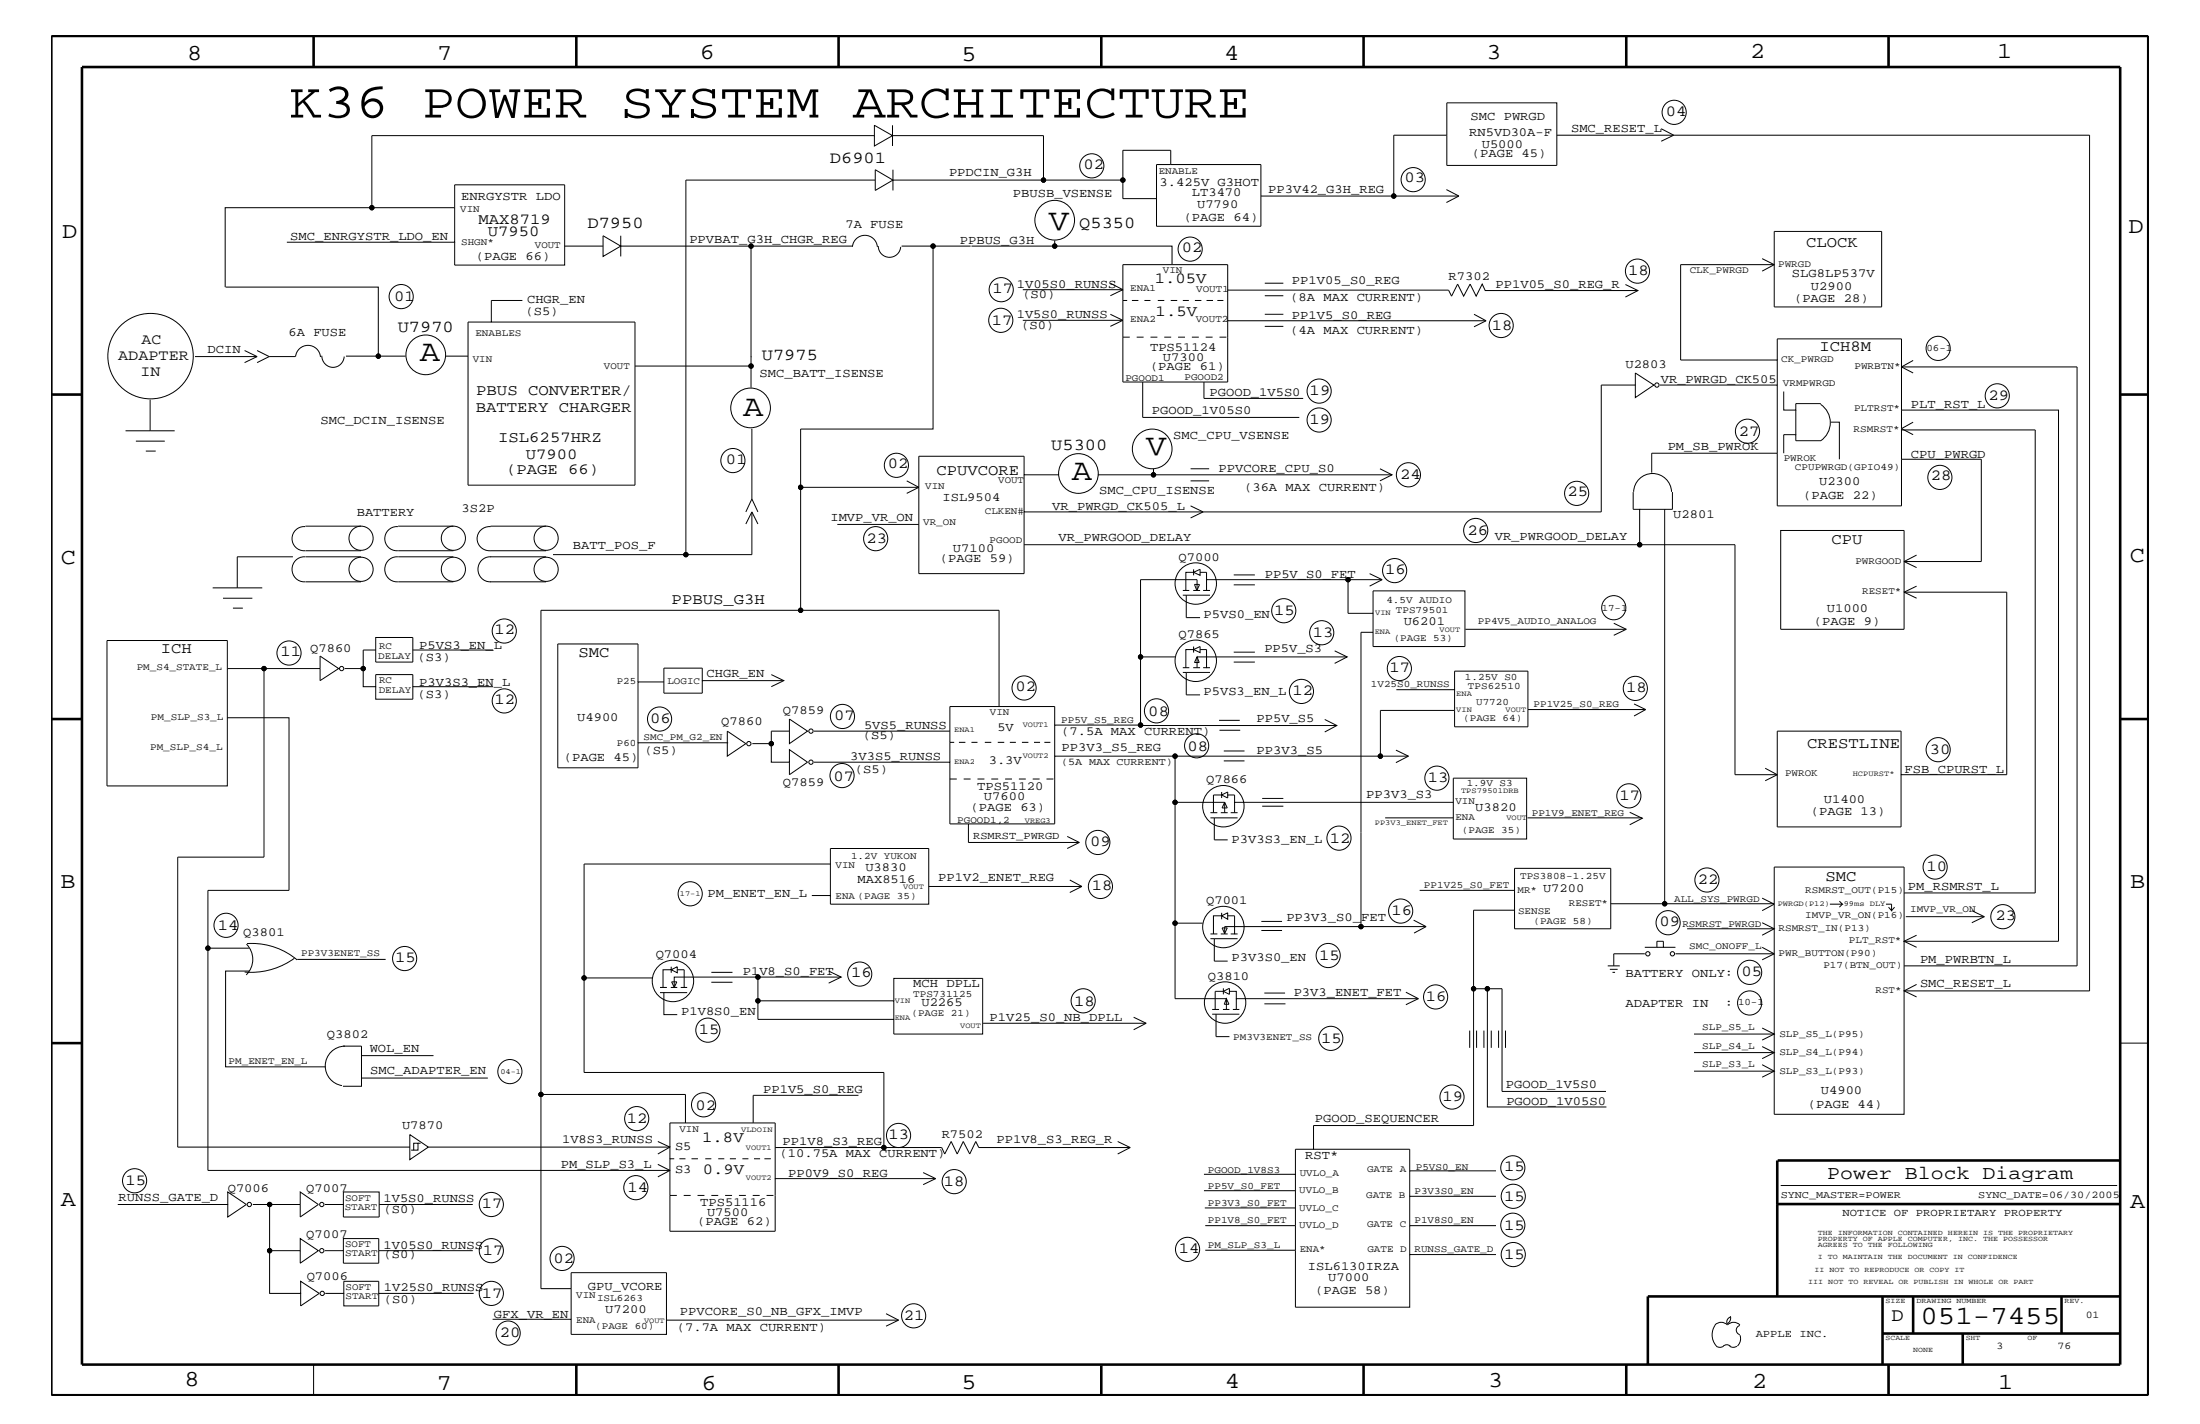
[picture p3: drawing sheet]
<svg xmlns="http://www.w3.org/2000/svg" width="432mm" height="279mm" viewBox="0 0 432 279" stroke-linecap="round" stroke-linejoin="round" font-family="sans-serif">
<g fill="none" stroke="#000" stroke-width=".51">
<path d="M10.1 7.1h411.5v266.7h-411.5zM16.1 13.2h400v254.5h-400zM61.6 7.1v6.1M113.1 7.1v6.1M164.6 7.1v6.1M216.2 7.1v6.1M267.6 7.1v6.1M319.2 7.1v6.1M370.7 7.1v6.1M10.1 77.4h6M416.1 77.4h5.5M10.1 141.1h6"/>
<path d="M416.1 141.1h5.5M10.1 204.7h6M348.8 236.2h67.3M348.8 227.7v26.7M348.9 227.7h67.2M369.5 254.4v13.3M375.5 254.4v7.2M404.6 254.4v7.2M416.1 254.4h-92.7v13.3M113.1 267.7v6.1M164.6 267.7v6.1M216.2 268v5.8"/>
<path d="M267.6 267.7v6.1M319.2 267.7v6.1M369.5 261.6h46.6M370.7 267.7v6.1M385.2 261.6v6.1"/>
</g>
<g fill="none" stroke="#000" stroke-width=".2">
<path d="M171.6 24.6l3.6 2-3.6 2zM171.6 26.6h-98.6v14.2h-28.8v15.5M171.8 33.3l3.5 2-3.5 2.1zM171.8 35.3h-37.2v73.5M175.2 24.6v2h29.6v8.7M175.2 26.6v2M175.3 35.3h45.1M175.3 33.3v4.1M227 32.3h20.5v12.1h-20.5zM229.8 32.3v-2.8h-9.4v9.5h6.6M247.5 38.5h26.1M283.9 37.2l2.4 1.3"/>
<path d="M284 20.2h21.6v12.3h-21.6zM284 26.5h-10.4v12h12.7M286.3 38.5l-2.4 1.2M305.6 26.5h22.9l-2.4 1.2M326.1 25.3l2.4 1.2h81.6v167.9h-36.4M44.3 56.3h30v13.6M73 40.8h16.2M89.2 40.8v6.7h-32.9M89.2 40.8v-4.5h21.6v15.7h-21.6v-4.5M102.5 59h-6.1v4.2h28.2v32h-32.7v-32h4.5M110.8 48.3h7.6M121.8 46.3v2l-3.4-2v4l3.4-2v2"/>
<path d="M121.8 48.3h45.5M147.4 48.3v27.8M167.3 48.4a2.46 2.46 0 0 1 2.5-2.2 2.46 2.46 0 0 1 2.4 2.3M172.4 48.3a2.2 2.2 0 0 0 2.1 2.2 2.2 2.2 0 0 0 2.3-2.1M177 48.3h13.5M183.1 48.3v35.9h-26v35.5M200.7 56.8h19.7M207 47.2v1.1h-16.3M207 48.3h23v3.6M217.9 55.6l2.5 1.2v-4.9h20.6v5h43.3l.6 1.2 1.2-2.4 1.2 2.4 1.2-2.4 1.2 2.4 1.2-2.4 .6 1.3h30M220.4 59h.8M220.4 56.8l-2.5 1.2"/>
<path d="M220.4 56.8v18.2h20.6v-12.1M222.2 59h1.2M224.6 59h1.2M227.2 59h1.3M229.8 59h1.3M232.2 59h1.1M234.5 59h1.3M236.8 59h1.3M238.9 59h1.2M241 56.9v6h50.7M248.2 58h3.7M248.2 55.6h3.7"/>
<path d="M319 55.8l2.5 1.2-2.5 1.3M345.9 50.7l2.3 1.2v8.3h21.1v-14.8h-21.1v6.5M348.2 51.9h-18.3v18.7h18.9v5M348.2 51.9l-2.3 1.3M29.5 78.4v6.1M38.3 70h12.2M48 68.8l2.5 1.2M50.5 68.8l2.3 1.2-2.3 1.1M50.5 70l-2.5 1.1M52.7 70h5.2M58 70a2.46 2.46 0 0 1 2.5-2.2 2.46 2.46 0 0 1 2.4 2.2M63.2 69.8a2.2 2.2 0 0 0 2.1 2.3 2.2 2.2 0 0 0 2.3-2.1"/>
<path d="M67.9 69.9h11.7M87.5 69.9h4.4M124.6 71.8h22.8M147.5 70h-.1M200.7 62.9h19.7M217.9 61.7l2.5 1.2M220.4 62.9l-2.5 1.1M224.3 75v6.9h30.7M236.3 75v3.2h19.5M248.2 64h3.7M248.2 61.7h3.7M289.3 61.7l2.4 1.2"/>
<path d="M291.7 62.9l-2.4 1.2M321 73.2l3.6 2.4-3.6 2.4zM321 75.6h-6.7v24.8h-78.2l-2.4-1.1M325.8 75.6h23v13.3M348.8 70.6v-4.1h24.4v5.5l2.3-1.3M350.1 76.8v3.7h2.4v-1.3h4.9M357.3 79.3a4.3 4.3 0 0 1 0 7.2M373.2 72h34.5v117.5h-34M373.2 72v27.3h-24.4v-10.4M373.2 72l2.3 1.2M24.6 84.5h9.7M26.7 86.6h5.6"/>
<path d="M28.6 88.5h2M147.5 84.2l.1 13.7M147.6 97.9l1.2 2.5M147.6 97.9l-1.2 2.5M157.1 95.6h23.2M178 94.3l2.3 1.3M180.3 95.6l-2.3 1.2M201 93.2v7.2h35.1l-2.4 1.2M207.9 93.2h-6.9v-3.7h-20.7v23.1h20.7v-12.2M215.5 93.2h57.7M226.4 92v1.2M233.7 92h3.6"/>
<path d="M233.7 94.3h3.6M270.8 92l2.4 1.2-2.4 1.1M320.5 96.5v3.4h1.3v7M320.6 96.5a3.7 3.7 0 0 1 3.8-3.6 3.7 3.7 0 0 1 3.7 3.6M326.7 99.9v77.4M328.3 96.5v3.4h-6.5M348.8 88.9h-24.6v3.8M352.5 80.5v4.8M357.4 86.5h-4.9v-1.2h-2.4v3.6M359.3 82.8h1.7v7.3M373.2 80.5h30.8v104.2h-30.3v-9.5M373.2 90.1h15.7v20.1h-15.2"/>
<path d="M373.2 84.4h26.3v90.8h-25.8M375.5 82.8l-2.3 1.3 2.3 1.2M41.7 115.3h9.8M43.8 117.4h5.7M45.7 119.3h2M57.5 109.2h-10.9v6.1M59.9 109.3a2.45 2.45 0 0 0-2.6 2.4 2.45 2.45 0 0 0 2.6 2.4M59.9 103.3a2.37 2.37 0 0 0-2.6 2.4 2.37 2.37 0 0 0 2.6 2.4M59.9 109.2h11M59.9 114.2h11M59.9 108.1h11M59.9 103.2h11"/>
<path d="M78.1 109.3a2.45 2.45 0 0 0-2.6 2.4 2.45 2.45 0 0 0 2.6 2.4M78.1 103.3a2.37 2.37 0 0 0-2.6 2.4 2.37 2.37 0 0 0 2.6 2.4M78.1 109.2h10.9M78.1 114.2h10.9M78.1 108.1h10.9M78.1 103.2h10.9M96.3 109.2h10.9M96.3 114.2h10.9M96.3 108.1h10.9M96.3 103.2h10.9M96.3 103.3a2.38 2.38 0 0 0-2.7 2.4 2.38 2.38 0 0 0 2.7 2.4M96.4 109.3a2.45 2.45 0 0 0-2.6 2.4 2.45 2.45 0 0 0 2.6 2.4"/>
<path d="M147.6 100.4v8.4h-39.1M147.6 100.4l-1.2 2.4M147.6 100.4l1.2 2.4M164.3 102.9h16M201 106.9h139.5v45.1h8.3M232.2 116.8h5.3M232.2 115.9h1.2M232.8 116.8v4.4h2.7M234.2 115.9h1.3M234.3 112.9v-.6h-1.6v3.6M234.3 111.7v.6l1.2-.6v1.2l-1.2-.6M235 115.9v-2.2h-11.1v28.7h38.5"/>
<path d="M235.4 114.7h-1l.5 1.1M235.5 114.7l-.5 1.1M235.5 112.3h1.3v1.4h34.5M236.1 115.9h1.4M236.8 113.7v2.2M242.1 114.8h4.2M242.1 112.8h4.2M264.6 113.7v6.6h4.9v-4.4h18v11h-18v-6.6M268.8 112.6l2.5 1.1M271.3 113.7l-2.5 1.3M373.7 116.2l2.5 1.2M373.7 110.2v6"/>
<path d="M376.2 111.4l-2.5-1.2v-6.1h-24.2v19.4h24.2v-7.3h20.2v35.8h-20.8v-8.5h-24.3v8.5M376.2 115l-2.5 1.2M376.2 108.9l-2.5 1.3M21 125.7h23.6v28.5h-23.6zM44.6 131.2h18.2M51.8 131.2v37h-16.9v56.9h45.5M62.8 128.7l3.7 2.5-3.7 2.3zM71.3 131.2v3.5h2.4v-2.3h7.3v2.3M73.7 125.1h7.3v4.8h-7.3zM73.7 127.5h-2.4v3.7h-3.7M73.7 134.7v2.5h7.3v-2.5h15.8M81 127.5h15.8"/>
<path d="M125.2 133.8v-7.4h-15.7v24.3h15.7v-5h17.7M130.3 133.8h-5.1v11.9M137.8 133.5v-2.4h-7.5v4.9h7.5v-2.5h15.8M151.4 132.4l2.4 1.1-2.4 1.2M196.1 138.6v-18.9h-89.9v95M223.9 128.9h6.7M232.2 131h1.2M232.2 131.9h5.3M232.8 131.9v4.4h2.7M234.2 131h1.3M234.3 128v-.5h-1.6v3.5M234.3 126.9v.6l1.2-.6v1.1l-1.2-.5"/>
<path d="M235 128.9l.4 1.1h-1zM235.5 127.5h1.3v3.5h.7M236.1 131h.7M242.1 129.9h4.2M242.1 128h4.2M262 127.7l2.4 1.2-2.4 1.3M264.4 128.9h-29.4v2.1M269.5 124.1h-2.4v57.7h12.6M274.1 135.3h11.4v-3.6h14.4v10.9h-14.4v-7.3M285.5 139.4h-14.6v9h5.5M287.6 123.5h31.6M299.9 139.2h23.1"/>
<path d="M316.7 122.3l2.5 1.2M319.2 123.5l-2.5 1.2M320.7 138.1l2.3 1.1M323 139.2l-2.3 1.3M44.6 140.8h12.1v33.9h-15.9v11.3h8.1M142.7 143.5l3.7 2.4-3.7 2.5zM147.7 145.9h3.7v3.6h3.5v-2.4l3.6 2.4-3.6 2.5v-2.5M154.9 141.1l3.6 2.4-3.6 2.4zM154.9 143.5h-3.5v2.4M159.8 143.5h26.6M186.4 145.7h.9M188.2 145.7h1.3"/>
<path d="M190.7 145.7h1.2M193.3 145.7h1.3M195.8 145.7h1.3M198.2 145.7h1.2M200.6 145.7h1.2M202.9 145.7h1.2M205 145.7h1.2M207 142.3v-3.7h-20.6v10.9M223.9 142.3h-16.9v6.1M230.6 148.4h-23.6v13.3h-20.6v-12.2h-26.6M230.6 148.4v9M230.6 148.4h40.3"/>
<path d="M230.7 148.3l-.1 .1M237.6 159.5h1.3M239.3 141.3h4M239.4 143.3h4M239.6 159.5h1.4M239.8 156l1.2 .6v-.6h1.3v1.4M239.8 155.4v.6l1.2-.6v.6M239.8 156v.6M239.8 156h-1.6v3.5M240.2 149.3h4.1M240.2 147.3h4.1M240.4 157.4h-9.8v23.7"/>
<path d="M240.4 157.4l.5 1.1h-1zM240.4 157.4v2.1M241.6 159.5h1.3M247.7 156.7h4.2M247.7 158.2h4.2M260 141.2l2.4 1.2-2.4 1.2M274 147.2l2.4 1.2M276.4 148.4l-2.4 1.2M285.2 152.7h14.4v11.9h-14.4zM285.2 157.4h-42.9v2.1M319.9 159.4l2.4 1.2-2.4 1.2M346.5 150.7l2.3 1.3v10.2h24.3v-10.2"/>
<path d="M348.8 152l-2.3 1.2M159.3 175.7h3.7v1.7h19.3v-10.9h-19.3v9.2M163 169.5h-48.4v22.4h13.5M182.3 173.9h30M190.1 161.7v3.6h21.7M209.5 164.1l2.3 1.2M210 172.7l2.3 1.2M211.8 165.3l-2.3 1.2M212.3 173.9l-2.3 1.2M237.6 160.5h5.3M238.3 160.5v4.3h2.7M239.8 179.1v.6h-1.6v3.5"/>
<path d="M239.8 179.7l1.2-.6v1.3zM239.8 179.7v.7M241 179.7h1.3v3.5h-.7M271.9 160.5h13.3M278.6 174.7h18.6M297.2 178.6h-8v42.2h-31.4v4.7h18.9v4.2M297.3 170.4h18.8v11.8h-18.8zM299.8 160.5l22.5 .1M316.1 177.3h32.1M327.1 177.3l-.1 .1M345.9 176.2l2.3 1.2-2.3 1.3M361 176.8l.6 .6h-2.4"/>
<path d="M361.6 177.4l-.6 .6M370.2 177.4h1.1v1.3l-.6-.7M371.9 178l-.6 .7M373.7 175.2v-5.1h-25.5v17M374.1 179.9h15.4M387 178.7l2.5 1.2M389.5 179.9l-2.5 1.1M40.8 186v43.6h90.7v12h20.6v-10.3h31.5M48.4 185.2a4.2 4.2 0 0 1-.1 6.1M48.5 185.1a13.8 13.8 0 0 1 9.8 3.2M48.9 190.5h-4.6v18.8h19.6M57.8 188a14.5 14.5 0 0 1-9.8 2.7"/>
<path d="M58.3 188.2h17.4M114.6 191.9v18.5h58.9v14.8M129.5 193.7h1.4M129.5 194.8h5.4M130.3 194.8v4.3h2.6M131.7 193.7h1.2M131.7 189.7v.6h-1.6v3.4M131.7 190.3l1.2-.6v1.2zM131.7 190.3v.6M131.8 192.6h1l-.5 1.1zM132.9 190.3h1.4v3.4h.6M133.6 193.7h.7"/>
<path d="M139.6 190.8h4.2M139.6 192.7h4.2M148.8 191.7v8.3h26.6v2.9h17.5v-10.9h-17.5v4.4M148.8 196.4h26.6v3.6M162.6 190.5l2.5 1.2-2.5 1.2M165.1 191.7h-32.8v2M222.5 199.6l2.5 1.2M236.1 181.1h-5.5v14.8h10.1v2.2M237.6 183.2h1.3M237.6 184.2h5.3M237.9 199h5.3M237.9 198.1h1.4"/>
<path d="M238.3 184.2v4.4h2.7M238.7 199v4.4h2.6M239.6 183.2h1.4M239.9 182.1h1l-.5 1.1zM240 198.1h1.3M240.1 194.5l1.2 .6v-.6M240.1 193.9v1.2M240.7 195.9l.5 1.1h-.9zM242.3 183.2h.6M242.7 195.9v-1.4h-1.4v-.6l-1.2 .6h-1.6v3.6M242.7 198.1h.5M247.6 182.6h4"/>
<path d="M247.6 180.8h4M248.2 194.8h4M248.2 197h4.1M267.1 181.8h-26.7v1.4M275.9 194.7l2.5 1.2M277.5 180.5l2.4 1.3-2.4 1.3M278.4 195.9h-35.7v2.2h-.7M278.4 195.9l-2.5 1.2M289.2 194h2.7M315.6 189.5h2.3M316 190.2h1.5M316.5 190.8h.5"/>
<path d="M322.8 185.9h3.7M322.8 187.1h-6.1v2.4M325.2 185.9v-1.2h1.3v1.2h2.3M328.8 187.1h19.4M331.1 182.2h17.1M345.9 181l2.3 1.2-2.3 1.3M345.9 185.9l2.3 1.2M348.2 187.1v15.8h-15.7M348.2 187.1l-2.3 1.2M373.7 189.5v29.1h-25.5v-8.4M373.7 184.7v4.8M376.2 183.5l-2.5 1.2 2.5 1.2"/>
<path d="M376.2 193.2l-2.5 1.2 2.5 1.2M67.3 205.3h3.7v7.8h-3.7M67.7 205.3a3.9 3.9 0 0 0-3.8 3.5 3.9 3.9 0 0 0 3.2 4.2M71 211.5h24.8M71 207.1h14.1M168.5 214.9h-20.7v5.4M193 200.8h32M225 200.8l-2.5 1.2M288.5 202.2v3.4M289.8 202.2v3.4M291.3 202.2v3.4M292.7 202.2v3.4"/>
<path d="M294.1 202.2v3.4M295.5 202.2v3.4M315.2 214.2h-20.4v-20.2h-2.9v23.2h23.4M332.5 206.5h15.7M345.9 201.7l2.3 1.2-2.3 1.2M345.9 205.3l2.3 1.2-2.3 1.2M345.9 208.9l2.3 1.3-2.3 1.2M348.2 206.5v3.7h-15.7M348.2 202.9v3.6M416.1 204.7h5.5M23.1 236.3h21.6v2.5l3.6-2.5-3.6-2.4v2.4M49.6 236.3h3.3v9.1h6"/>
<path d="M52.9 236.3h6M58.9 233.9l3.6 2.4-3.6 2.5zM63.8 236.3h3.6v-2.4h7v4.9h-7v-2.5M74.4 236.3h18.4M80.4 222.6l3.7 2.5-3.7 2.4zM80.7 225.7h.5M81.2 224.3h.8v1.4h-.8zM82 224.3h.6M84.1 225.1h47.3M129.1 226.4l2.4-1.3v2.3M129.1 224l2.4 1.1v-4.8h20.6v11M129.1 228.5l2.4 1.1"/>
<path d="M131.5 229.6l-2.4 1.3M132.3 227.4h-.8v2.2M133.4 227.4h1.1M134.5 220.3v-5.6h-28.3v38.1h5.9M135.7 227.4h1.3M138.4 227.4h1.2M141 227.4h1.2M143.3 227.4h1.1M145.7 227.4h1.2M148 227.4h1.2M150 227.4h1.3M152.1 225.2h32.7l.6 1.2 1.3-2.4 1.2 2.4 1.2-2.4 1.2 2.4 1.2-2.4 .6 1.2h29.7"/>
<path d="M181.2 230.1l2.4 1.2M183.6 231.3l-2.4 1.1M219.4 224l2.4 1.2M221.8 225.2l-2.4 1.2M236.3 230.4h18v3.2M236.3 233.6h18M236.5 237h17.8M254.3 233.6v22.9h22.4v-10.3h16.9M254.3 233.5v.1M257.8 225.5h-3.5v4.9M293.6 234.7h-16.9v5.8M293.6 229.7h-16.9v5"/>
<path d="M349.5 232.6h66M52.9 253.8h6.1v-2.4l3.7 2.4-3.7 2.4v-2.4M52.9 245.4v8.5M58.9 243l3.6 2.4-3.6 2.4zM63.8 245.4h3.6M63.8 253.8h3.7v-2.4h6.8v2.4M67.4 243h6.9v4.8h-6.9zM67.5 253.8v2.4h6.8v-2.4h18.7M74.3 245.4h18.5M96.7 258.9h15.4v2.9h18.7v-12.1h-18.7v9.2M130.9 259h45.5M173.9 257.8l2.5 1.2"/>
<path d="M176.4 259l-2.5 1.2M236.6 245.3h17.7M236.6 240.5h17.7M293.6 240.5h-16.9v5.7M336.6 260a1.69 1.69 0 0 1 2.4 0 1.72 1.72 0 0 1 2.5 0M339.6 258.3l.1 .3a1.27 1.27 0 0 1-.7 1.1M339.6 258.4a.99 .99 0 0 0-.6 1.4M61.6 267.7v6.1M336.6 260a3.3 3.3 0 0 0 .3 4.1M336.9 264.1l.7 .3 .7-.3M338.2 264.1l.7-.3 .7 .3M339.5 264.1l.7 .3 .7-.3"/>
<path d="M341.5 260.1a.93 .93 0 0 0-.7 .9 .93 .93 0 0 0 .7 .9M341.5 262l.1 .7a1.99 1.99 0 0 1-.6 1.4"/>
<circle cx="204.8" cy="35.3" r=".42"/>
<circle cx="214.3" cy="32.5" r="2.37"/>
<circle cx="220.4" cy="35.3" r=".42"/>
<circle cx="273.6" cy="38.5" r=".42"/>
<circle cx="277.4" cy="35.2" r="2.37"/>
<circle cx="328.6" cy="22" r="2.37"/>
<circle cx="73" cy="40.8" r=".42"/>
<circle cx="78.7" cy="58.2" r="2.37"/>
<circle cx="147.4" cy="48.3" r=".42"/>
<circle cx="183.1" cy="48.3" r=".42"/>
<circle cx="196.5" cy="56.8" r="2.37"/>
<circle cx="207" cy="43.2" r="3.9"/>
<circle cx="207" cy="48.3" r=".42"/>
<circle cx="233.6" cy="48.9" r="2.37"/>
<circle cx="321.4" cy="53.2" r="2.37"/>
<circle cx="29.5" cy="69.9" r="8.4"/>
<circle cx="74.3" cy="69.9" r=".42"/>
<circle cx="83.6" cy="69.6" r="3.9"/>
<circle cx="147.4" cy="71.8" r=".42"/>
<circle cx="196.4" cy="62.9" r="2.37"/>
<circle cx="258.9" cy="76.7" r="2.37"/>
<circle cx="294.6" cy="63.9" r="2.37"/>
<circle cx="325.2" cy="75.6" r=".42"/>
<circle cx="380.4" cy="68.4" r="2.37"/>
<circle cx="392" cy="77.7" r="2.37"/>
<circle cx="143.8" cy="90.4" r="2.37"/>
<circle cx="147.3" cy="80" r="3.9"/>
<circle cx="157.1" cy="95.6" r=".42"/>
<circle cx="175.9" cy="91.3" r="2.37"/>
<circle cx="211.7" cy="92.9" r="3.9"/>
<circle cx="226.1" cy="88.1" r="3.9"/>
<circle cx="226.4" cy="93.2" r=".42"/>
<circle cx="258.9" cy="82.4" r="2.37"/>
<circle cx="276.4" cy="93.2" r="2.37"/>
<circle cx="309.5" cy="96.8" r="2.37"/>
<circle cx="343" cy="84.6" r="2.37"/>
<circle cx="380.7" cy="93.7" r="2.37"/>
<circle cx="70.9" cy="105.6" r="2.37"/>
<circle cx="70.9" cy="111.7" r="2.37"/>
<circle cx="89" cy="105.6" r="2.37"/>
<circle cx="89" cy="111.7" r="2.37"/>
<circle cx="107.2" cy="105.6" r="2.37"/>
<circle cx="107.2" cy="111.7" r="2.37"/>
<circle cx="134.6" cy="108.8" r=".42"/>
<circle cx="157.1" cy="119.7" r=".42"/>
<circle cx="171.9" cy="105.7" r="2.37"/>
<circle cx="234.7" cy="114.5" r="4.1"/>
<circle cx="252" cy="119.8" r="2.37"/>
<circle cx="264.6" cy="113.7" r=".42"/>
<circle cx="273.7" cy="112" r="2.37"/>
<circle cx="289.6" cy="104.1" r="2.37"/>
<circle cx="316.7" cy="119.2" r="2.37"/>
<circle cx="321.8" cy="106.9" r=".42"/>
<circle cx="51.8" cy="131.2" r=".42"/>
<circle cx="56.7" cy="128.1" r="2.37"/>
<circle cx="67.1" cy="131.2" r=".42"/>
<circle cx="71.3" cy="131.2" r=".42"/>
<circle cx="99" cy="137.5" r="2.37"/>
<circle cx="99" cy="123.8" r="2.37"/>
<circle cx="201" cy="135" r="2.37"/>
<circle cx="223.9" cy="128.9" r=".42"/>
<circle cx="227" cy="139.5" r="2.37"/>
<circle cx="234.7" cy="129.7" r="4.1"/>
<circle cx="255.4" cy="135.7" r="2.37"/>
<circle cx="259.4" cy="124.1" r="2.37"/>
<circle cx="274.7" cy="131.2" r="2.37"/>
<circle cx="321" cy="135.1" r="2.37"/>
<circle cx="129.5" cy="141.1" r="2.37"/>
<circle cx="147" cy="145.9" r=".42"/>
<circle cx="151.4" cy="145.9" r=".42"/>
<circle cx="159.2" cy="143.5" r=".42"/>
<circle cx="159.2" cy="149.5" r=".42"/>
<circle cx="165.3" cy="152.2" r="2.37"/>
<circle cx="165.4" cy="140.6" r="2.37"/>
<circle cx="223.9" cy="142.3" r=".42"/>
<circle cx="230.6" cy="148.4" r=".42"/>
<circle cx="230.6" cy="157.4" r=".42"/>
<circle cx="234.9" cy="146.3" r="2.37"/>
<circle cx="240.1" cy="158.2" r="4.1"/>
<circle cx="270.9" cy="148.4" r=".42"/>
<circle cx="282" cy="152.7" r="2.37"/>
<circle cx="319.7" cy="156.2" r="2.37"/>
<circle cx="380.4" cy="147.1" r="2.37"/>
<circle cx="135.5" cy="175.4" r="2.37"/>
<circle cx="215.5" cy="165.3" r="2.37"/>
<circle cx="216" cy="173.9" r="2.37"/>
<circle cx="262.8" cy="164.5" r="2.37"/>
<circle cx="274.9" cy="178.8" r="2.37"/>
<circle cx="326.7" cy="177.3" r=".42"/>
<circle cx="335" cy="172.7" r="2.37"/>
<circle cx="379.8" cy="170.1" r="2.37"/>
<circle cx="393.1" cy="179.9" r="2.37"/>
<circle cx="40.8" cy="186" r=".42"/>
<circle cx="44.4" cy="181.6" r="2.37"/>
<circle cx="79.4" cy="188.1" r="2.37"/>
<circle cx="114.6" cy="191.9" r=".42"/>
<circle cx="132.1" cy="192.5" r="4.1"/>
<circle cx="148.8" cy="196.4" r=".42"/>
<circle cx="148.8" cy="191.7" r=".42"/>
<circle cx="168.7" cy="191.1" r="2.37"/>
<circle cx="212.6" cy="196.4" r="2.37"/>
<circle cx="230.6" cy="181.1" r=".42"/>
<circle cx="240.1" cy="181.9" r="4.1"/>
<circle cx="240.5" cy="196.7" r="4.1"/>
<circle cx="260.7" cy="187.5" r="2.37"/>
<circle cx="267.1" cy="181.8" r=".42"/>
<circle cx="281.8" cy="195.6" r="2.37"/>
<circle cx="289.2" cy="194" r=".42"/>
<circle cx="291.9" cy="194" r=".42"/>
<circle cx="323.4" cy="187.1" r=".42"/>
<circle cx="327.4" cy="181" r="2.37"/>
<circle cx="328.3" cy="187.1" r=".42"/>
<circle cx="343.4" cy="196.8" r="2.37"/>
<circle cx="343.4" cy="190.8" r="2.37"/>
<circle cx="100.1" cy="210.3" r="2.37"/>
<circle cx="106.2" cy="214.7" r=".42"/>
<circle cx="125" cy="219.5" r="2.37"/>
<circle cx="138.1" cy="216.8" r="2.37"/>
<circle cx="138.9" cy="202.1" r="2.37"/>
<circle cx="261.2" cy="203.7" r="2.37"/>
<circle cx="285" cy="215.3" r="2.37"/>
<circle cx="26.4" cy="231.7" r="2.37"/>
<circle cx="48.9" cy="236.3" r=".42"/>
<circle cx="52.9" cy="236.3" r=".42"/>
<circle cx="63.2" cy="236.3" r=".42"/>
<circle cx="96.4" cy="236.3" r="2.37"/>
<circle cx="124.8" cy="233" r="2.37"/>
<circle cx="173.5" cy="225.2" r=".42"/>
<circle cx="176.4" cy="222.8" r="2.37"/>
<circle cx="187.3" cy="231.8" r="2.37"/>
<circle cx="296.9" cy="229.1" r="2.37"/>
<circle cx="297" cy="234.7" r="2.37"/>
<circle cx="52.9" cy="245.4" r=".42"/>
<circle cx="63.2" cy="245.4" r=".42"/>
<circle cx="63.2" cy="253.8" r=".42"/>
<circle cx="96.4" cy="253.8" r="2.37"/>
<circle cx="96.4" cy="245.4" r="2.37"/>
<circle cx="110.3" cy="246.9" r="2.37"/>
<circle cx="179.3" cy="258.2" r="2.37"/>
<circle cx="233.1" cy="245.1" r="2.37"/>
<circle cx="296.9" cy="240.4" r="2.37"/>
<circle cx="297" cy="246.2" r="2.37"/>
<circle cx="99.7" cy="261.6" r="2.37"/>
</g>
<path d="M220.4 66.2h20.6M186.4 152.9h20.6M131.5 234.6h20.6" fill="none" stroke="#000" stroke-width=".2" stroke-dasharray="1.4 1.4" stroke-linecap="butt"/>
<g fill="#000">
<circle cx="204.8" cy="35.3" r=".42"/>
<circle cx="220.4" cy="35.3" r=".42"/>
<circle cx="273.6" cy="38.5" r=".42"/>
<circle cx="73" cy="40.8" r=".42"/>
<circle cx="147.4" cy="48.3" r=".42"/>
<circle cx="183.1" cy="48.3" r=".42"/>
<circle cx="207" cy="48.3" r=".42"/>
<circle cx="74.3" cy="69.9" r=".42"/>
<circle cx="147.4" cy="71.8" r=".42"/>
<circle cx="157.1" cy="95.6" r=".42"/>
<circle cx="226.4" cy="93.2" r=".42"/>
<circle cx="134.6" cy="108.8" r=".42"/>
<circle cx="157.1" cy="119.7" r=".42"/>
<circle cx="264.6" cy="113.7" r=".42"/>
<circle cx="321.8" cy="106.9" r=".42"/>
<circle cx="51.8" cy="131.2" r=".42"/>
<circle cx="71.3" cy="131.2" r=".42"/>
<circle cx="223.9" cy="128.9" r=".42"/>
<circle cx="151.4" cy="145.9" r=".42"/>
<circle cx="223.9" cy="142.3" r=".42"/>
<circle cx="230.6" cy="148.4" r=".42"/>
<circle cx="230.6" cy="157.4" r=".42"/>
<circle cx="270.9" cy="148.4" r=".42"/>
<circle cx="326.7" cy="177.3" r=".42"/>
<circle cx="40.8" cy="186" r=".42"/>
<circle cx="114.6" cy="191.9" r=".42"/>
<circle cx="148.8" cy="196.4" r=".42"/>
<circle cx="148.8" cy="191.7" r=".42"/>
<circle cx="230.6" cy="181.1" r=".42"/>
<circle cx="267.1" cy="181.8" r=".42"/>
<circle cx="289.2" cy="194" r=".42"/>
<circle cx="291.9" cy="194" r=".42"/>
<circle cx="106.2" cy="214.7" r=".42"/>
<circle cx="52.9" cy="236.3" r=".42"/>
<circle cx="173.5" cy="225.2" r=".42"/>
<circle cx="52.9" cy="245.4" r=".42"/>
</g>
<text font-size="9.8" x="56.8" y="23.1">K36 POWER SYSTEM ARCHITECTURE</text>
<g font-size="6">
<text x="205.8" y="45.1">V</text>
<text x="82.4" y="70.9">A</text>
<text x="145.9" y="81.6">A</text>
<text x="225" y="89.3">V</text>
<text x="210.4" y="94.2">A</text>
</g>
<text font-size="5.2" x="376.9" y="259.9">051-7455</text>
<g font-size="4.5">
<text x="36.7" y="11.7">8</text>
<text x="85.8" y="11.7">7</text>
<text x="137.3" y="11.5">6</text>
<text x="240.3" y="11.7">4</text>
<text x="291.8" y="11.5">3</text>
<text x="343.5" y="11.5">2</text>
<text x="392" y="11.5">1</text>
<text x="188.7" y="12.1">5</text>
<text x="12.2" y="46.8">D</text>
<text x="417.7" y="45.7">D</text>
<text x="11.9" y="110.6">C</text>
<text x="418" y="110.3">C</text>
<text x="11.9" y="174.3">B</text>
<text x="418.1" y="174.2">B</text>
<text x="11.9" y="236.7">A</text>
<text x="418.1" y="237.1">A</text>
<text x="36.2" y="271.9">8</text>
<text x="85.8" y="272.7">7</text>
<text x="137.7" y="272.7">6</text>
<text x="188.7" y="272.5">5</text>
<text x="240.4" y="272.3">4</text>
<text x="292.1" y="272.2">3</text>
<text x="343.9" y="272.3">2</text>
<text x="392.2" y="272.6">1</text>
</g>
<text font-size="3.8" x="358.6" y="231.3">Power Block Diagram</text>
<text font-size="3.7" x="371.3" y="259.3">D</text>
<g font-size="3.3">
<text x="162.9" y="32">D6901</text>
<text x="115.3" y="44.7">D7950</text>
<text x="211.8" y="44.6">Q5350</text>
<text x="78.1" y="65.1">U7970</text>
<text x="149.5" y="70.7">U7975</text>
<text x="206.3" y="88.3">U5300</text>
</g>
<g font-size="3">
<text x="327" y="22.7">04</text>
<text x="212.7" y="33.1">02</text>
<text x="275.7" y="35.7">03</text>
<text x="93.9" y="43.9">MAX8719</text>
<text x="95.8" y="46.3">U7950</text>
<text x="232" y="49.4">02</text>
<text x="319.5" y="54">18</text>
<text x="354.5" y="48.5">CLOCK</text>
<text x="77.4" y="59">01</text>
<text x="194.8" y="57.4">17</text>
<text x="226.7" y="55.6">1.05V</text>
<text x="194.6" y="63.7">17</text>
<text x="226.8" y="62">1.5V</text>
<text x="292.8" y="64.7">18</text>
<text x="23.2" y="70.6">ADAPTER</text>
<text x="27.8" y="67.5">AC</text>
<text x="357.1" y="68.8">ICH8M</text>
<text x="27.6" y="73.9">IN</text>
<text x="93.5" y="77.4">PBUS CONVERTER/</text>
<text x="257" y="77.4">19</text>
<text x="93.4" y="80.9">BATTERY CHARGER</text>
<text x="257" y="83.2">19</text>
<text x="390.3" y="78.5">29</text>
<text x="97.8" y="86.6">ISL6257HRZ</text>
<text x="341.3" y="85.5">27</text>
<text x="99.3" y="92.9">(PAGE 66)</text>
<text x="103.2" y="90">U7900</text>
<text x="142.5" y="91">01</text>
<text x="174.2" y="91.9">02</text>
<text x="183.8" y="93.2">CPUVCORE</text>
<text x="274.8" y="94">24</text>
<text x="379" y="94.2">28</text>
<text x="307.7" y="97.4">25</text>
<text x="170.1" y="106.5">23</text>
<text x="288" y="104.9">26</text>
<text x="359.5" y="106.7">CPU</text>
<text x="271.9" y="112.7">16</text>
<text x="131.8" y="118.6">PPBUS_G3H</text>
<text x="97" y="124.5">12</text>
<text x="250.1" y="120.8">15</text>
<text x="257.6" y="124.9">13</text>
<text x="31.6" y="128.1">ICH</text>
<text x="55" y="128.7">11</text>
<text x="113.5" y="129">SMC</text>
<text x="272.7" y="131.9">17</text>
<text x="199.3" y="135.7">02</text>
<text x="253.7" y="136.4">12</text>
<text x="319.2" y="135.7">18</text>
<text x="97" y="138.1">12</text>
<text x="127.6" y="141.9">06</text>
<text x="163.7" y="141.3">07</text>
<text x="225.4" y="140.4">08</text>
<text x="233.1" y="147.3">08</text>
<text x="354.7" y="146.8">CRESTLINE</text>
<text x="378.8" y="147.9">30</text>
<text x="163.6" y="153.2">07</text>
<text x="280.2" y="153.5">13</text>
<text x="317.8" y="157">17</text>
<text x="214" y="166">09</text>
<text x="261" y="165.4">12</text>
<text x="333.2" y="173.4">22</text>
<text x="358.3" y="172.8">SMC</text>
<text x="378.1" y="171">10</text>
<text x="214.3" y="174.7">18</text>
<text x="273.1" y="179.5">16</text>
<text x="42.8" y="182.4">14</text>
<text x="325.7" y="181.7">09</text>
<text x="391.7" y="180.5">23</text>
<text x="77.6" y="188.8">15</text>
<text x="167" y="191.7">16</text>
<text x="258.9" y="188.4">15</text>
<text x="341.8" y="191.5">05</text>
<text x="210.8" y="197.3">18</text>
<text x="279.8" y="196.5">16</text>
<text x="137.2" y="202.8">15</text>
<text x="259.3" y="204.7">15</text>
<text x="123" y="220.2">12</text>
<text x="136.5" y="217.8">02</text>
<text x="283.1" y="216">19</text>
<text x="137.8" y="224">1.8V</text>
<text x="174.4" y="223.5">13</text>
<text x="24.6" y="232.5">15</text>
<text x="123.2" y="233.9">14</text>
<text x="137.9" y="230.4">0.9V</text>
<text x="185.3" y="232.6">18</text>
<text x="295.2" y="229.8">15</text>
<text x="94.6" y="237">17</text>
<text x="295.2" y="235.6">15</text>
<text x="231.4" y="245.8">14</text>
<text x="295.2" y="241.4">15</text>
<text x="94.7" y="246.2">17</text>
<text x="108.6" y="247.8">02</text>
<text x="295.2" y="247">15</text>
<text x="94.6" y="254.6">17</text>
<text x="98.1" y="262.2">20</text>
<text x="177.4" y="258.9">21</text>
</g>
<g font-size="2.5">
<text x="288.6" y="23.5">SMC PWRGD</text>
<text x="288.4" y="26.6">RN5VD30A-F</text>
<text x="290.8" y="29.1">U5000</text>
<text x="308.4" y="25.9">SMC_RESET_L</text>
<text x="186.3" y="34.5">PPDCIN_G3H</text>
<text x="288.9" y="30.8">(PAGE 45)</text>
<text x="90.5" y="39.3">ENRGYSTR LDO</text>
<text x="198.8" y="38.7">PBUSB_VSENSE</text>
<text x="227.6" y="36.4">3.425V G3HOT</text>
<text x="233.9" y="38.5">LT3470</text>
<text x="234.9" y="40.8">U7790</text>
<text x="248.9" y="38">PP3V42_G3H_REG</text>
<text x="57" y="47">SMC_ENRGYSTR_LDO_EN</text>
<text x="135.3" y="47.6">PPVBAT_G3H_CHGR_REG</text>
<text x="165.9" y="44.8">7A FUSE</text>
<text x="188.4" y="47.9">PPBUS_G3H</text>
<text x="232.3" y="43.4">(PAGE 64)</text>
<text x="93.4" y="51">(PAGE 66)</text>
<text x="103.5" y="59.4">CHGR_EN</text>
<text x="199.6" y="56.4">1V05S0_RUNSS</text>
<text x="200.7" y="58.5">(S0)</text>
<text x="253.2" y="59">(8A MAX CURRENT)</text>
<text x="253.6" y="55.7">PP1V05_S0_REG</text>
<text x="284.3" y="55">R7302</text>
<text x="293.5" y="56.6">PP1V05_S0_REG_R</text>
<text x="351.7" y="54.4">SLG8LP537V</text>
<text x="352.1" y="59.2">(PAGE 28)</text>
<text x="355.4" y="56.9">U2900</text>
<text x="56.6" y="66">6A FUSE</text>
<text x="103.1" y="61.8">(S5)</text>
<text x="199.6" y="62.3">1V5S0_RUNSS</text>
<text x="200.4" y="64.6">(S0)</text>
<text x="253.2" y="65.6">(4A MAX CURRENT)</text>
<text x="253.6" y="62.5">PP1V5_S0_REG</text>
<text x="40.7" y="69.2">DCIN</text>
<text x="225.7" y="68.9">TPS51124</text>
<text x="228.3" y="70.9">U7300</text>
<text x="149.1" y="74">SMC_BATT_ISENSE</text>
<text x="225.7" y="72.6">(PAGE 61)</text>
<text x="237.4" y="77.8">PGOOD_1V5S0</text>
<text x="319" y="72.2">U2803</text>
<text x="326" y="75.2">VR_PWRGD_CK505</text>
<text x="62.9" y="83.2">SMC_DCIN_ISENSE</text>
<text x="226.1" y="81.2">PGOOD_1V05S0</text>
<text x="375.1" y="80">PLT_RST_L</text>
<text x="230.3" y="86">SMC_CPU_VSENSE</text>
<text x="327.3" y="88.3">PM_SB_PWROK</text>
<text x="375.1" y="89.8">CPU_PWRGD</text>
<text x="239.2" y="92.7">PPVCORE_CPU_S0</text>
<text x="357" y="95.1">U2300</text>
<text x="70" y="101.3">BATTERY</text>
<text x="90.6" y="100.4">3S2P</text>
<text x="185" y="98.3">ISL9504</text>
<text x="206.5" y="100.1">VR_PWRGD_CK505_L</text>
<text x="215.7" y="96.9">SMC_CPU_ISENSE</text>
<text x="244.2" y="96.3">(36A MAX CURRENT)</text>
<text x="328.4" y="101.7">U2801</text>
<text x="353.9" y="97.9">(PAGE 22)</text>
<text x="112.4" y="107.7">BATT_POS_F</text>
<text x="163" y="102.1">IMVP_VR_ON</text>
<text x="207.8" y="106.1">VR_PWRGOOD_DELAY</text>
<text x="293.4" y="106">VR_PWRGOOD_DELAY</text>
<text x="184.5" y="110.2">(PAGE 59)</text>
<text x="187" y="108.4">U7100</text>
<text x="231.3" y="110">Q7000</text>
<text x="248.2" y="113.3">PP5V_S0_FET</text>
<text x="231.3" y="125.2">Q7865</text>
<text x="236.2" y="121.2">P5VS0_EN</text>
<text x="275.5" y="122.6">U6201</text>
<text x="356" y="122.5">(PAGE 9)</text>
<text x="358.6" y="120">U1000</text>
<text x="60.9" y="128">Q7860</text>
<text x="82" y="129.7">(S3)</text>
<text x="82.3" y="127.4">P5VS3_EN_L</text>
<text x="248.2" y="128">PP5V_S3</text>
<text x="82" y="137">(S3)</text>
<text x="82.3" y="134.6">P3V3S3_EN_L</text>
<text x="138.7" y="132.9">CHGR_EN</text>
<text x="236.2" y="136.3">P5VS3_EN_L</text>
<text x="113.3" y="141.4">U4900</text>
<text x="141.6" y="142.2">Q7860</text>
<text x="153.7" y="140.1">Q7859</text>
<text x="169.6" y="143">5VS5_RUNSS</text>
<text x="195.7" y="143.5">5V</text>
<text x="246.6" y="141.7">PP5V_S5</text>
<text x="110.7" y="149.4">(PAGE 45)</text>
<text x="126.5" y="147.9">(S5)</text>
<text x="166.9" y="149.2">3V3S5_RUNSS</text>
<text x="169.3" y="145.1">(S5)</text>
<text x="194.1" y="149.9">3.3V</text>
<text x="208.3" y="144.2">(7.5A MAX CURRENT)</text>
<text x="208.4" y="147.3">PP3V3_S5_REG</text>
<text x="246.6" y="147.9">PP3V3_S5</text>
<text x="153.7" y="154.3">Q7859</text>
<text x="167.8" y="151.6">(S5)</text>
<text x="191.8" y="155">TPS51120</text>
<text x="236.7" y="153.7">Q7866</text>
<text x="373.8" y="151.6">FSB_CPURST_L</text>
<text x="190.5" y="159.2">(PAGE 63)</text>
<text x="193.1" y="156.9">U7600</text>
<text x="268.1" y="156.7">PP3V3_S3</text>
<text x="289.6" y="159">U3820</text>
<text x="355.4" y="159.9">(PAGE 13)</text>
<text x="358" y="157.5">U1400</text>
<text x="241.7" y="165.4">P3V3S3_EN_L</text>
<text x="168.3" y="173.2">MAX8516</text>
<text x="169.8" y="171">U3830</text>
<text x="184.1" y="172.8">PP1V2_ENET_REG</text>
<text x="138.9" y="176">PM_ENET_EN_L</text>
<text x="236.7" y="177.4">Q7001</text>
<text x="302.9" y="175">U7200</text>
<text x="374.5" y="174.6">PM_RSMRST_L</text>
<text x="47.8" y="183.7">Q3801</text>
<text x="252.5" y="180.7">PP3V3_S0_FET</text>
<text x="128.7" y="188">Q7004</text>
<text x="145.8" y="191.2">P1V8_S0_FET</text>
<text x="241.7" y="188.6">P3V3S0_EN</text>
<text x="319" y="191.6">BATTERY ONLY:</text>
<text x="376.9" y="188.9">PM_PWRBTN_L</text>
<text x="179.2" y="193.7">MCH DPLL</text>
<text x="180.8" y="197.4">U2265</text>
<text x="237.1" y="192.2">Q3810</text>
<text x="253.9" y="195.4">P3V3_ENET_FET</text>
<text x="319" y="197.6">ADAPTER IN</text>
<text x="338.6" y="197.6">:</text>
<text x="376.9" y="193.7">SMC_RESET_L</text>
<text x="64.2" y="203.7">Q3802</text>
<text x="133.7" y="199.1">P1V8S0_EN</text>
<text x="194.2" y="200.3">P1V25_S0_NB_DPLL</text>
<text x="72.6" y="206.4">WOL_EN</text>
<text x="72.6" y="210.8">SMC_ADAPTER_EN</text>
<text x="149.8" y="214.5">PP1V5_S0_REG</text>
<text x="295.6" y="213.5">PGOOD_1V5S0</text>
<text x="357.4" y="214.7">U4900</text>
<text x="78.9" y="221.6">U7870</text>
<text x="258.1" y="220.1">PGOOD_SEQUENCER</text>
<text x="295.7" y="216.9">PGOOD_1V05S0</text>
<text x="354.8" y="217.5">(PAGE 44)</text>
<text x="110.3" y="224.3">1V8S3_RUNSS</text>
<text x="132.5" y="225.7">S5</text>
<text x="153" y="227.1">(10.75A MAX CURRENT)</text>
<text x="153.6" y="224.7">PP1V8_S3_REG</text>
<text x="184.8" y="223.2">R7502</text>
<text x="195.6" y="224.2">PP1V8_S3_REG_R</text>
<text x="256.2" y="227.4">RST*</text>
<text x="44.7" y="233.8">Q7006</text>
<text x="60.1" y="233.8">Q7007</text>
<text x="110.1" y="229.2">PM_SLP_S3_L</text>
<text x="132.5" y="230.2">S3</text>
<text x="154.7" y="230.9">PP0V9_S0_REG</text>
<text x="23.3" y="235.7">RUNSS_GATE_D</text>
<text x="75.3" y="235.8">1V5S0_RUNSS</text>
<text x="75.3" y="237.9">(S0)</text>
<text x="137.4" y="236.7">TPS51116</text>
<text x="138.8" y="238.6">U7500</text>
<text x="60.1" y="242.9">Q7007</text>
<text x="75.3" y="245">1V05S0_RUNSS</text>
<text x="136.8" y="240.3">(PAGE 62)</text>
<text x="60.2" y="251.2">Q7006</text>
<text x="75.3" y="246.9">(S0)</text>
<text x="256.7" y="249.1">ISL6130IRZA</text>
<text x="260.7" y="251.4">U7000</text>
<text x="75.4" y="253.4">1V25S0_RUNSS</text>
<text x="75.4" y="255.6">(S0)</text>
<text x="115.4" y="253.2">GPU_VCORE</text>
<text x="118.8" y="257.6">U7200</text>
<text x="258.1" y="253.9">(PAGE 58)</text>
<text x="96.9" y="258.5">GFX_VR_EN</text>
<text x="132.8" y="261.2">(7.7A MAX CURRENT)</text>
<text x="133.4" y="258">PPVCORE_S0_NB_GFX_IMVP</text>
</g>
<g font-size="2.1">
<text x="191" y="164.6">RSMRST_PWRGD</text>
<text x="361.6" y="238.6">NOTICE OF PROPRIETARY PROPERTY</text>
<text x="344.6" y="262.2">APPLE INC.</text>
</g>
<g font-size="2">
<text x="208.3" y="150.1">(5A MAX CURRENT)</text>
<text x="349.5" y="235">SYNC_MASTER=POWER</text>
<text x="388.3" y="235">SYNC_DATE=06/30/2005</text>
<text x="409.4" y="258.7">01</text>
<text x="391.8" y="264.7">3</text>
<text x="403.9" y="264.7">76</text>
</g>
<g font-size="1.9">
<text x="227.4" y="34.2">ENABLE</text>
<text x="90.3" y="41.5">VIN</text>
<text x="90.5" y="48">SHGN*</text>
<text x="105" y="48.6">VOUT</text>
<text x="228.3" y="53.6">VIN</text>
<text x="331.6" y="53.6">CLK_PWRGD</text>
<text x="349" y="52.4">PWRGD</text>
<text x="221.8" y="57.2">ENA1</text>
<text x="234.8" y="57.3">VOUT1</text>
<text x="93.3" y="66">ENABLES</text>
<text x="221.8" y="63.1">ENA2</text>
<text x="234.7" y="63.2">VOUT2</text>
<text x="92.8" y="71">VIN</text>
<text x="349.6" y="71.1">CK_PWRGD</text>
<text x="378.1" y="68.9">06-1</text>
<text x="118.5" y="72.3">VOUT</text>
<text x="220.9" y="74.7">PGOOD1</text>
<text x="232.5" y="74.5">PGOOD2</text>
<text x="349.9" y="75.8">VRMPWRGD</text>
<text x="364" y="72.3">PWRBTN*</text>
<text x="363.9" y="80.7">PLTRST*</text>
<text x="363.8" y="84.7">RSMRST*</text>
<text x="195.9" y="94.9">VOUT</text>
<text x="350.1" y="90.4">PWROK</text>
<text x="352.3" y="92.3">CPUPWRGD(GPIO49)</text>
<text x="181.6" y="96">VIN</text>
<text x="193.3" y="100.8">CLKEN#</text>
<text x="181.2" y="103.1">VR_ON</text>
<text x="194.2" y="106.5">PGOOD</text>
<text x="364.2" y="110.6">PWRGOOD</text>
<text x="272.1" y="118.2">4.5V AUDIO</text>
<text x="314.4" y="119.8">17-1</text>
<text x="365.5" y="116.5">RESET*</text>
<text x="273.6" y="125.8">(PAGE 53)</text>
<text x="274" y="120.3">TPS79501</text>
<text x="290.1" y="122.4">PP4V5_AUDIO_ANALOG</text>
<text x="26.8" y="131.4">PM_S4_STATE_L</text>
<text x="74.3" y="129.2">DELAY</text>
<text x="74.4" y="127.4">RC</text>
<text x="74.3" y="135.9">DELAY</text>
<text x="74.4" y="134.1">RC</text>
<text x="121.1" y="134.1">P25</text>
<text x="131" y="134.1">LOGIC</text>
<text x="269.1" y="134.7">1V25S0_RUNSS</text>
<text x="287.5" y="133.4">1.25V S0</text>
<text x="288.1" y="135.2">TPS62510</text>
<text x="29.6" y="141.3">PM_SLP_S3_L</text>
<text x="194.3" y="140.3">VIN</text>
<text x="208.3" y="141.8">PP5V_S5_REG</text>
<text x="287.2" y="141.5">(PAGE 64)</text>
<text x="289.7" y="138.4">U7720</text>
<text x="301" y="138.6">PP1V25_S0_REG</text>
<text x="29.5" y="147.1">PM_SLP_S4_L</text>
<text x="121.1" y="146.4">P60</text>
<text x="126.3" y="145.1">SMC_PM_G2_EN</text>
<text x="287.9" y="154.2">1.9V S3</text>
<text x="350.4" y="152.3">PWROK</text>
<text x="187.9" y="161.4">PGOOD1,2</text>
<text x="285.7" y="157.8">VIN</text>
<text x="285.7" y="161">ENA</text>
<text x="300.7" y="160.1">PP1V9_ENET_REG</text>
<text x="286.9" y="163.5">(PAGE 35)</text>
<text x="164" y="170.3">VIN</text>
<text x="167" y="168.6">1.2V YUKON</text>
<text x="298.4" y="172.5">TPS3808-1.25V</text>
<text x="164" y="176.3">ENA (PAGE 35)</text>
<text x="279.5" y="174.2">PP1V25_S0_FET</text>
<text x="297.9" y="175.2">MR*</text>
<text x="297.9" y="179.3">SENSE</text>
<text x="307.9" y="177.7">RESET*</text>
<text x="328.6" y="177">ALL_SYS_PWRGD</text>
<text x="354.3" y="175.1">RSMRST_OUT(P15)</text>
<text x="374.9" y="179">IMVP_VR_ON</text>
<text x="301" y="181.2">(PAGE 58)</text>
<text x="330.2" y="181.9">RSMRST_PWRGD</text>
<text x="349.1" y="182.7">RSMRST_IN(P13)</text>
<text x="354.3" y="180.2">IMVP_VR_ON(P16)</text>
<text x="362.9" y="185">PLT_RST*</text>
<text x="59.1" y="187.6">PP3V3ENET_SS</text>
<text x="331.6" y="186.3">SMC_ONOFF_L</text>
<text x="349.1" y="187.5">PWR_BUTTON(P90)</text>
<text x="357.9" y="189.9">P17(BTN_OUT)</text>
<text x="179.2" y="195.7">TPS731125</text>
<text x="341.1" y="197.2">10-1</text>
<text x="368.1" y="194.8">RST*</text>
<text x="178.9" y="199.3">(PAGE 21)</text>
<text x="242.1" y="204">PM3V3ENET_SS</text>
<text x="334.1" y="202.1">SLP_S5_L</text>
<text x="349.2" y="203.4">SLP_S5_L(P95)</text>
<text x="44.9" y="208.8">PM_ENET_EN_L</text>
<text x="334.1" y="209.4">SLP_S3_L</text>
<text x="334.1" y="205.8">SLP_S4_L</text>
<text x="349.2" y="207">SLP_S4_L(P94)</text>
<text x="349.2" y="210.7">SLP_S3_L(P93)</text>
<text x="133.3" y="222">VIN</text>
<text x="237.1" y="230.2">PGOOD_1V8S3</text>
<text x="237.1" y="233.4">PP5V_S0_FET</text>
<text x="255.1" y="230.7">UVLO_A</text>
<text x="268.3" y="229.9">GATE A</text>
<text x="277.9" y="229.5">P5VS0_EN</text>
<text x="67.6" y="237.4">START</text>
<text x="67.7" y="235.6">SOFT</text>
<text x="237.1" y="236.6">PP3V3_S0_FET</text>
<text x="255" y="234.1">UVLO_B</text>
<text x="255" y="237.5">UVLO_C</text>
<text x="268.1" y="235">GATE B</text>
<text x="277.6" y="234.2">P3V3S0_EN</text>
<text x="277.6" y="239.9">P1V8S0_EN</text>
<text x="67.7" y="244.7">SOFT</text>
<text x="237.1" y="240.1">PP1V8_S0_FET</text>
<text x="237.1" y="244.9">PM_SLP_S3_L</text>
<text x="255" y="240.9">UVLO_D</text>
<text x="255.1" y="245.7">ENA*</text>
<text x="268.3" y="240.7">GATE C</text>
<text x="268.4" y="245.7">GATE D</text>
<text x="277.6" y="245.7">RUNSS_GATE_D</text>
<text x="67.7" y="246.5">START</text>
<text x="67.8" y="254.9">START</text>
<text x="67.8" y="253.1">SOFT</text>
<text x="113.1" y="254.6">VIN</text>
<text x="117.2" y="255.2">ISL6263</text>
<text x="113.1" y="259.5">ENA</text>
<text x="116.8" y="260.7">(PAGE 60)</text>
</g>
<g font-size="1.5">
<text x="269.8" y="124.3">ENA</text>
<text x="269.9" y="120.7">VIN</text>
<text x="282.5" y="124">VOUT</text>
<text x="285.8" y="136.5">ENA</text>
<text x="187.3" y="143.7">ENA1</text>
<text x="200.7" y="142.6">VOUT1</text>
<text x="285.8" y="139.6">VIN</text>
<text x="295.5" y="139.6">VOUT</text>
<text x="187.3" y="149.9">ENA2</text>
<text x="200.7" y="148.8">VOUT2</text>
<text x="286.8" y="155.6">TPS79501DRB</text>
<text x="363.6" y="152.3">HCPURST*</text>
<text x="201.2" y="161.4">VREG3</text>
<text x="269.8" y="161.9">PP3V3_ENET_FET</text>
<text x="295.7" y="161">VOUT</text>
<text x="133.4" y="175.9">17-1</text>
<text x="177.3" y="174.5">VOUT</text>
<text x="348.9" y="177.7">PWRGD(P12)</text>
<text x="361.9" y="177.7">99ms DLY</text>
<text x="175.6" y="196.8">VIN</text>
<text x="175.6" y="200.1">ENA</text>
<text x="188.5" y="201.8">VOUT</text>
<text x="98.2" y="210.8">04-1</text>
<text x="145.5" y="222">VLDOIN</text>
<text x="146.4" y="225.7">VOUT1</text>
<text x="146.4" y="231.6">VOUT2</text>
<text x="126.4" y="259.5">VOUT</text>
</g>
<g font-size="1.4">
<text x="356.8" y="242.3">THE INFORMATION CONTAINED HEREIN IS THE PROPRIETARY</text>
<text x="356.8" y="243.5">PROPERTY OF APPLE COMPUTER, INC. THE POSSESSOR</text>
<text x="356.8" y="244.7">AGREES TO THE FOLLOWING</text>
<text x="354.9" y="252">III NOT TO REVEAL OR PUBLISH IN WHOLE OR PART</text>
<text x="356.1" y="249.5">II NOT TO REPRODUCE OR COPY IT</text>
<text x="356.8" y="247.1">I TO MAINTAIN THE DOCUMENT IN CONFIDENCE</text>
<text x="370.1" y="255.6">SIZE</text>
<text x="376.2" y="255.6">DRAWING NUMBER</text>
<text x="405.2" y="255.6">REV.</text>
<text x="370.1" y="262.9">SCALE</text>
<text x="385.8" y="262.9">SHT</text>
<text x="397.9" y="262.9">OF</text>
<text x="375.5" y="265.3">NONE</text>
</g>
</svg>
